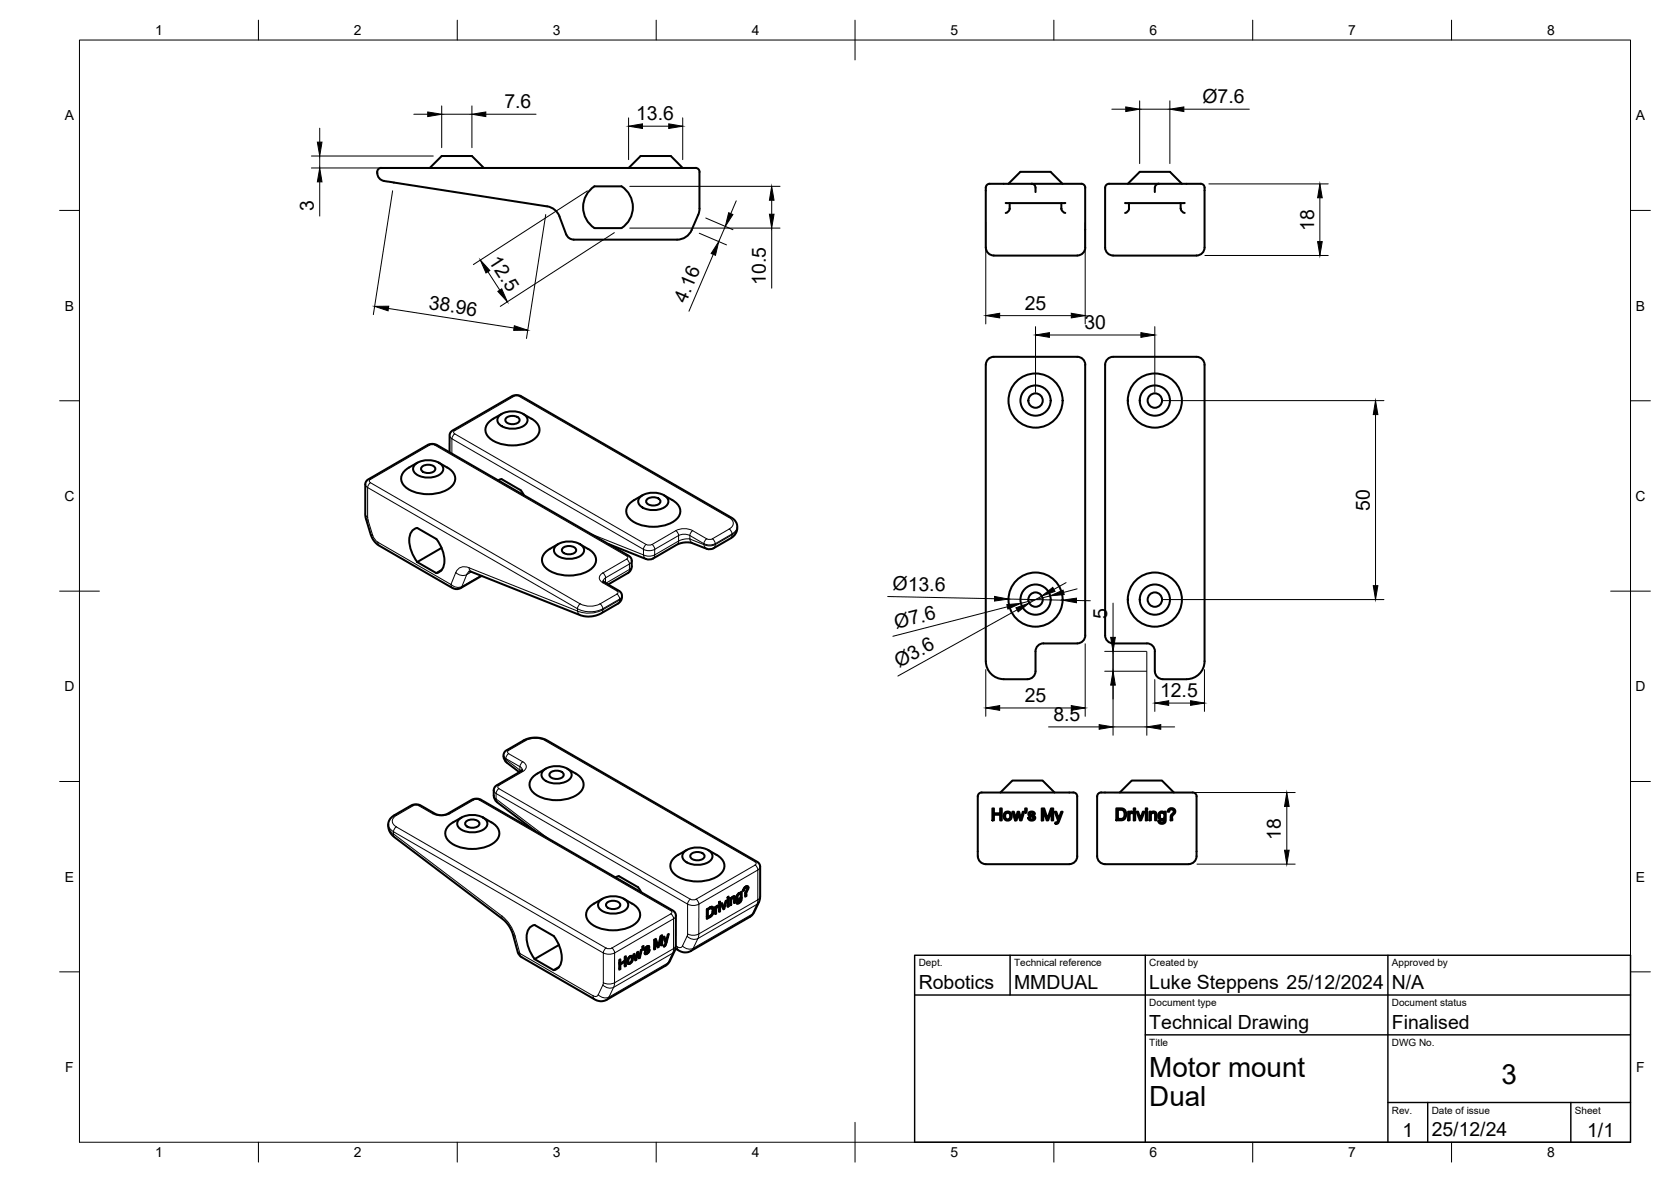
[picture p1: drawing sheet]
<svg xmlns="http://www.w3.org/2000/svg" width="420mm" height="297mm" viewBox="0 0 420 297" stroke-linecap="round" stroke-linejoin="round" font-family="sans-serif">
<!-- layer: Visible -->
<g fill="none" stroke="#000" stroke-width=".51">
<path d="M95.8 42.2h79.1M95.9 42.2a1.5 1.5 0 0 0-.5 2.6l.7 .5 .8 .2 41.3 6.5 1 .5 1.2 1.3 2 5.1M108.1 42.2l3-3h7.6l3 3M148.3 47.8l1.2-1h6.8a6.3 6.3 0 0 1 0 10.5h-6.8a6.3 6.3 0 0 1-1.2-9.5zM158.1 42.2l3-3h7.6l3 3M174.9 42.2a1.01 1.01 0 0 1 1 1v9.2M175.6 54l-1.7 3.8a4 4 0 0 1-3.7 2.4h-25.9a2.08 2.08 0 0 1-1.9-1.3M175.9 52.4l-.3 1.6M252.9 51h15M253.6 46.2l3-3h7.6l3 3M253.9 52.4v.1a1.2 1.2 0 0 1-1 1M253.9 51v1.4"/>
<path d="M259.4 46.2h-9.5a1.94 1.94 0 0 0-2 .6v15.4a2.04 2.04 0 0 0 2 2M259.4 46.2h11.7a1.69 1.69 0 0 1 1.7 .6l.1 15.4a1.96 1.96 0 0 1-2 2M259.4 46.2a1.06 1.06 0 0 1 1 1.3v.8M266.9 52.4v.1a1.22 1.22 0 0 0 1 1M266.9 51v1.4M278.9 46.2h23M278.9 46.2a1.01 1.01 0 0 0-1 1v15a2 2 0 0 0 2 2M282.9 51h.1M283 51h14.7M283.6 46.2l3-3h7.6l3 3M283.9 51v1.4M283.9 52.4v.1a1.2 1.2 0 0 1-1 1"/>
<path d="M290.4 47.2v1.1M291.4 46.2a1.01 1.01 0 0 0-1 1M296.9 51v1.4M296.9 52.4v.1a1.2 1.2 0 0 0 1 1M297.9 51h-.2M301.9 46.2a1.01 1.01 0 0 1 1 1M302.9 47.2v15a2 2 0 0 1-2 2M249.9 64.2h21M279.9 64.2h21M248.5 90.3l.9-.6h.5h21a1.97 1.97 0 0 1 2 2v68a2.04 2.04 0 0 1-2 2h-8.5a2 2 0 0 0-2 2v5a2.04 2.04 0 0 1-2 2h-6a4.5 4.5 0 0 1-4.5-4.5v-74.5l.1-.6zM104.4 116.7a5.3 5.3 0 0 1 6.9 .4 1.84 1.84 0 0 1-1.5 2.6 5.3 5.3 0 0 1-5.7-1.2 1.43 1.43 0 0 1 .3-1.8zM105 116.3a6.9 6.9 0 0 0-4 3.2 3.4 3.4 0 0 0 2.5 3.9 10.1 10.1 0 0 0 10-1.2 2.65 2.65 0 0 0-.4-4.3l-2.8-1.6"/>
<path d="M106 117.4a2.38 2.38 0 0 1 3.5 .3 1.61 1.61 0 0 1-2.3 1.1 1.04 1.04 0 0 1-1-.3 1.04 1.04 0 0 1-.2-1.1zM113 113.7l.1-4.4 .1-.6 .5-.4 15.2-8.8 .8-.2 1.2 .2 53.5 31 .7 .8 .3 .9-.1 1.2-.6 1.1-.8 .7-4.5 2.6-1 .2-.7-.1M125.6 104.4a5.3 5.3 0 0 1 6.8 .4 1.84 1.84 0 0 1-1.5 2.6 5.3 5.3 0 0 1-5.6-1.1 1.43 1.43 0 0 1 .3-1.9zM126.2 104a6.9 6.9 0 0 0-4 3.2 3.4 3.4 0 0 0 2.5 3.9 10.1 10.1 0 0 0 10-1.1 2.65 2.65 0 0 0-.4-4.3l-2.8-1.7M127.2 105.1a2.38 2.38 0 0 1 3.4 .3 1.61 1.61 0 0 1-2.2 1.2 1.04 1.04 0 0 1-1.1-.4 1.04 1.04 0 0 1-.1-1.1zM109.7 135.5l-4.8-2.8a3 3 0 0 0-2 3.7l.8 2.8 1.2 2M109.7 135.4a8 8 0 0 1 1.7 7.4 2.2 2.2 0 0 1-1.7 1.2M111 137.7l-6.1 3.6M125.3 120.7l.8-.3 4.8 2.8M130.9 123.2l.8 1.2M138.3 137.9a2.85 2.85 0 0 0-1.1 4.8 9.8 9.8 0 0 0 11.8 0 2.65 2.65 0 0 0-.5-4.3l-.6-.5M139.8 137.1a5.3 5.3 0 0 1 6.9 .4 1.84 1.84 0 0 1-1.5 2.6 5.3 5.3 0 0 1-5.7-1.1 1.43 1.43 0 0 1 .3-1.9z"/>
<path d="M140.4 136.7l-2.1 1.2M141.5 137.8a2.38 2.38 0 0 1 3.4 .3 1.61 1.61 0 0 1-2.3 1.2 1.04 1.04 0 0 1-1-.4 1.04 1.04 0 0 1-.1-1.1zM145.7 136.7l2.1 1.3M152.9 136.7l9.6 3.8M161 124.8a5.3 5.3 0 0 1 6.9 .5 1.84 1.84 0 0 1-1.5 2.5 5.3 5.3 0 0 1-5.7-1.1 1.43 1.43 0 0 1 .3-1.9zM161.6 124.4a7 7 0 0 0-4 3.3 3.4 3.4 0 0 0 2.5 3.9 10.1 10.1 0 0 0 10-1.2 2.65 2.65 0 0 0-.4-4.3l-.6-.4M162.6 125.5a2.38 2.38 0 0 1 3.5 .3 1.61 1.61 0 0 1-2.3 1.2 1.04 1.04 0 0 1-1-.4 1.04 1.04 0 0 1-.2-1.1zM166.9 124.5l2.2 1.2M177.7 137.9l-3.9-1.5h-2l-1.6 .5-6 3.5-1 .2-.7-.1M104.9 141.3l4.8 2.7 1.3-.8M118 143.6l.5 .1 28.4 11.2h1.8l1.5-.3 5.2-2.9a2.09 2.09 0 0 0 .9-2.6l-.5-.5-4.1-2.6M121.1 144.7l-5.3 3.1-.8 .2h-.8l-19.4-11.2-1.3-1.8-1.6-5.1-.1-8.2 .3-.8 15.4-9.1 1-.2 1 .1 48.6 27.9 .5 .6 .3 .7a3.1 3.1 0 0 1-.7 2.9l-5.3 3.1"/>
<path d="M290.4 163.7v5M290.4 163.7a1.96 1.96 0 0 0-2-2h-8.5a2 2 0 0 1-2-2v-68a2 2 0 0 1 2-2h21a2 2 0 0 1 2 2v74.5a4.5 4.5 0 0 1-4.5 4.5M290.4 168.7a2 2 0 0 0 2 2h6M130.6 194.1l-3.2-2.5a2 2 0 0 1-.6-2.4l.5-.6 5.3-2.9 2.5-.3 1.9 .4 53.8 31.1 .3 .8v8.1l-.3 .9-1.7 3.2-15.6 9.2-.7 .2h-.9l-2.1-.9M131.3 193.5l-6.5 3.9-.4 .4-.3 .8a3.3 3.3 0 0 0 .6 2.7l.3 .3M136.7 193.6a5.3 5.3 0 0 1 6.8 .4 1.84 1.84 0 0 1-1.5 2.5 5.3 5.3 0 0 1-5.7-1.1 1.43 1.43 0 0 1 .4-1.8zM137.3 193.2a7 7 0 0 0-4 3.2 3.4 3.4 0 0 0 2.5 3.9 10.1 10.1 0 0 0 10-1.2 2.65 2.65 0 0 0-.4-4.3l-2.8-1.6M138.3 194.2a2.38 2.38 0 0 1 3.4 .3 1.61 1.61 0 0 1-2.2 1.2 1.04 1.04 0 0 1-1.1-.4 1.04 1.04 0 0 1-.1-1.1zM246.1 199.4l.8-.3 22.2 .1a1.69 1.69 0 0 1 1.7 .6v14.5a2.42 2.42 0 0 1-1.9 2.9h-21a2.32 2.32 0 0 1-2-2.9v-14.2zM251.5 199.2l3.1-3h7.5l3.1 3M276.9 199.2h23M276.9 199.1a1.01 1.01 0 0 0-1 1v14.2a2.59 2.59 0 0 0 1.4 2.8l21.6 .1a2.31 2.31 0 0 0 2-2.9v-14.1"/>
<path d="M281.6 199.2l3-3h7.6l3 3M299.9 199.1a1.01 1.01 0 0 1 1 1M98.2 205.6l.9-.7 4.3-2.5 .8-.3 1.4 .2 3.9 2.3 1.6 .3 1.4-.4 6.4-3.6 1.2-.2 .8 .2 48.6 28.2 .4 .9v7.9l-.2 1-1.3 2.7-.8 1-15.3 8.8-1.3 .2-1.4-.4-18.8-10.9-.6-1-1.6-5.4-1.6-2.4-28.3-21.5-.8-1.1-.3-1.2 .1-1.1zM115.5 205.8a5.3 5.3 0 0 1 6.8 .5 1.84 1.84 0 0 1-1.4 2.5 5.3 5.3 0 0 1-5.7-1.1 1.43 1.43 0 0 1 .3-1.9zM116.1 205.4a6.9 6.9 0 0 0-4 3.2 3.4 3.4 0 0 0 2.5 3.9 10.1 10.1 0 0 0 10-1.1 2.65 2.65 0 0 0-.4-4.3l-.6-.5M117.1 206.5a2.38 2.38 0 0 1 3.4 .3 1.61 1.61 0 0 1-2.2 1.2 1.04 1.04 0 0 1-1.1-.4 1.04 1.04 0 0 1-.1-1.1zM121.4 205.4l2.1 1.3M124.9 201.6l9.6 7.2M170.6 214.8a2.85 2.85 0 0 0-1.1 4.8 9.8 9.8 0 0 0 11.7 0 2.65 2.65 0 0 0-.4-4.3l-.6-.5M172.1 214a5.3 5.3 0 0 1 6.8 .4 1.84 1.84 0 0 1-1.5 2.6 5.3 5.3 0 0 1-5.6-1.1 1.43 1.43 0 0 1 .3-1.9zM172.7 213.6l-2.2 1.2M173.7 214.7a2.38 2.38 0 0 1 3.4 .3 1.61 1.61 0 0 1-2.2 1.2 1.04 1.04 0 0 1-1.1-.4 1.04 1.04 0 0 1-.1-1.1z"/>
<path d="M178 213.6l2.1 1.2M249.5 203.2h.4v1.2h1.6v-1.2h.4v3h-.4v-1.4h-1.6v1.4h-.4zM252.7 204.2l.8-.3 .7 .5 .2 .9-.5 .8-.7 .1-.6-.4-.2-1zM253 204.4l.5-.1 .5 .4v.6l-.3 .6h-.6l-.3-.4v-.7zM254.6 204h.3l.5 1.7 .5-1.7h.3l.5 1.7 .5-1.7h.3l-.6 2.2h-.4l-.4-1.7-.5 1.7h-.4zM257.8 203.2h.4l-.1 1h-.2zM258.7 204.2l.8-.3 .5 .2 .2 .3v.2h-.3l-.3-.3h-.4l-.3 .2 .2 .3a1.07 1.07 0 0 1 1.2 .7l-.3 .6-.9 .1-.4-.3-.2-.4h.4l.1 .3 .3 .1 .6-.3-.1-.2-.6-.2a.62 .62 0 0 1-.5-.3 .62 .62 0 0 1 0-.7zM261.9 203.2h.7l.8 2.5 .9-2.5h.5v3h-.4v-2.5l-.9 2.5h-.3l-.9-2.6v2.6h-.4zM265.2 204h.4l.6 1.7 .6-1.7h.4l-.9 2.4a.64 .64 0 0 1-.8 .6l-.2-.3 .5-.1 .2-.4zM280.7 203.1l1.6 .1 .7 .5 .1 1.3-.2 .7-.4 .3-1.8 .1zM281.1 203.5h1l.5 .3 .1 1.1-.4 .8-1.2 .1zM283.7 204h.3v.3l.4-.4 .4 .2-.1 .3-.3-.1-.3 .2-.1 1.6h-.3z"/>
<path d="M285.1 204h.3v2.1h-.3zM285.1 203.1h.3v.5h-.3zM285.8 204h.4l.6 1.7 .6-1.7h.4l-.9 2.1h-.3zM288.1 204h.4v2.1h-.4zM288.1 203.1h.4v.5h-.4zM289 204h.3v.3l.6-.4 .8 .3 .1 1.9h-.4v-1.5l-.3-.4-.7 .4v1.5h-.4zM291.5 204.2l.7-.3 .6 .3v-.2h.3v2.4l-.6 .6h-.8l-.4-.3v-.4l.3 .1 .2 .3h.6l.4-.5v-.3l-.5 .2h-.5l-.5-.5-.1-.8zM291.8 204.4l.5-.2 .4 .4 .1 .8-.4 .4h-.4l-.4-.4v-.6zM293.9 203.3l.5-.2h.5l.6 .7a.98 .98 0 0 1-.6 1l-.2 .6h-.3v-.5l.7-.7v-.4l-.2-.3-.4-.1-.4 .2-.1 .4h-.4zM294.3 205.7h.5v.4h-.5zM140.5 237.5l-6.1 3.5 4.8 2.8 1.3-.8M150.9 226.3a5.3 5.3 0 0 1 6.9 .4 1.84 1.84 0 0 1-1.5 2.5 5.3 5.3 0 0 1-5.7-1.1 1.43 1.43 0 0 1 .3-1.8z"/>
<path d="M151.5 225.9l-2.1 1.2M152.5 226.9a2.38 2.38 0 0 1 3.5 .4 1.61 1.61 0 0 1-2.3 1.1 1.04 1.04 0 0 1-1-.3 1.04 1.04 0 0 1-.2-1.2zM154.8 220.5l.8-.3 4.8 2.7 .8 1.3M156.8 225.9a6.9 6.9 0 0 1 4 3.2 3.4 3.4 0 0 1-2.5 3.9 10.1 10.1 0 0 1-10-1.2 2.65 2.65 0 0 1 .4-4.3l.7-.4M160.1 239.6l.2 .1-.3 1.5-.4-.2M160.3 239.7l.3 1.1 .3-.1-.4-.2M161.5 237.9l.3 .2v.5l-.3-.1M161.8 238.1v-.4l-.3 .2 .1 .8 .2-.1M162.2 238.4l.2 .2-.3-.1 .3 .1 .9-.1M162.3 238.2v.3M162.5 238l.2 .1-.3 .2M162.9 239.3l.1 .1-.3 .3"/>
<path d="M162.9 237.8l.4 .2-.3 .2-.1-.2M162.9 238.5l.4 .3-.1 .3M162.9 238l-.3-.1 .3 .1-.2 .1M163 238.8v.3l-.2 .3h-.6l.5 .3h-.6v-.2l.2-.2 .1 .2M163 238.9l-.4-.3 .4 .2-.7 .2M163 239l.2 .1-.2 .3M163.1 237.8l.2 .2M163.2 238.5l.1 .3M163.2 237.8h-.4l-.5 .4-.2 .4 .2 .4-.2-.1M164.5 236.2l.2 .2v2.1l-.2-.2M164.7 236.4l.7 1.7 .2-.1-.4-.3M165.1 237.5l.4 .2 .6-2.5 .4-.2v2.5"/>
<path d="M165.5 237.7l-.6-1.8-.4 .3v2.4l.2-.1M166.1 235.5h.1l-.6 2.5M166.2 235.5v2.1l.3-.1-.3-.2M167.1 237.5l.1 .2h-.3M167.1 236.3l.4 .2 .4-1.6 .3-.2-.8 2.6M167.3 237.2l.1 .1-.1 .3M167.5 236.5l-.5-1.1-.2 .1 .5 1.4-.1 .5-.3 .2v.3l.2-.1M177.7 228.5l.3 .1M178 228.6v1.9M178.5 228l.3 .2-.8 .4M178.6 228l.4 .2M178.6 230.1l.2 .2-.2 .1h-.4"/>
<path d="M178.7 227.9l.1 .2M178.8 228.2l.2 .1 .2 .4-.2 1.1-1 .7-.3-.2M178.9 229.9l.2 .1-.3 .3M178.9 227.9l.5 .3 .1 .5M179.1 229.5l.2 .2-.2 .3M179.1 228.5l.4 .2-.1 .5M179.2 229.1l.2 .1-.1 .5M179.4 228.2l-.5-.3-1.2 .6v2.4l.8-.4M179.8 228.5l.3 .1v1l-.3-.2M179.8 228.1l.3 .2v.3M180 228.1v-.3l-.2 .2v1.7l.3-.1M180.1 228v.3"/>
<path d="M180.2 227.8l.2 .1-.2 .2M180.3 227.7l.3 .2h-.2M180.6 227.9v-.4l-.3 .1-.3 .5-.2-.1M180.8 228.9l.3 .1v-1.8l-.3 .2v1.8l.3-.2M180.8 226.7l.3 .2v-.3l-.3 .1v.3l.3-.1M181.6 227.9l.4 .2 .4-1.7 .3-.1-.6 2.1-.4-.2M182 228.1l-.4-1.2-.3 .2 .6 1.4 .2-.1M182.9 227.6l.3 .2v-1.8l-.3 .1v1.8l.3-.1M182.9 225.5l.3 .2v-.4l-.3 .2v.3l.3-.1M183.6 227.2l.3 .2M183.8 225.9v-.3l-.2 .2v1.7l.3-.1M183.9 225.8l.1 .1-.1 1.5"/>
<path d="M184.1 225.5l.2 .1-.3 .3M184.4 225.5l.2 1.5 .2-.2-.2-.1M184.5 225.2l.3 .2v1.4M184.5 225.6l-.3-.2 .2 .1-.1 .1M184.7 225.2l.1 .2M184.7 225.3l-.6 .1-.3 .5-.2-.2M185.2 225.4l.2 .2 .1 .4M185.3 226.7l.5 .3-.5 .1M185.4 226.7l.1 .1M185.5 225l-.1 .6M185.6 224.6l.2 .1-.3 .3-.1-.1M185.8 224.5l.3 .2h-.3"/>
<path d="M185.8 224.5h.1M186 226.6l.2 .1-.4 .3M186.1 225.7l.1 .2-.4 .4M186.1 224.7l.1 .6-.1 .5-.4 .2-.5-.2M186.2 224.4l.3-.3-.1 2.1M186.2 226.1l.2 .1-.2 .5M186.2 225.8l-.3 .8-.7 .2 .2 .3M186.2 224.4l-.5 .1-.5 .9v.8l.2 .1h.4l-.7-.4M187.1 223.2l.1 .1-.1 .5M187.3 222.9l.2 .1-.3 .3M187.4 225l.3-.2v.4zM187.4 225v.3l.3-.1"/>
<path d="M187.5 224.2l.1 .1v.3l-.2-.1M187.5 222.8l.3 .2h-.3M187.5 224.1h.2l-.1 .2M187.6 222.7l.6 .4-.1 .3M187.8 223l.1 .4-.5 1.3 .2-.1M187.9 223.3l.2 .1-.4 .7M188.2 223.1l-.1-.4h-.4l-.7 .6-.2 .6 .3-.1-.2-.2M134.4 241a8 8 0 0 1-1.6-7.3 2.15 2.15 0 0 1 1.6-1.2l4.8 2.7a8 8 0 0 1 1.7 7.4 2.2 2.2 0 0 1-1.7 1.2M155.7 242.2l.3 .2v1.1l-.3-.1M155.7 241.9l.3 .2 1.1-.6v-1.1l.3-.1v2.4M156 242.1v-1l-.3 .1v2.5l.3-.2M156.8 241.6l.3 .1-1.1 .7"/>
<path d="M157.1 241.7v1.2l.3-.2-.3-.1M157.7 241.3l.4 .6M158.1 240.9l-.1 .6M158.2 240.4l.2 .2-.3 .3-.2-.1M158.4 240.6l.3-.1-.3-.2-.2 .1-.5 1 .1 .8 .3 .1 .3-.1-.6-.5M158.4 240.4l.5-.2 .2 .6M158.6 241.7l.2 .1-.4 .4M158.7 240.5l.2 .6-.3 .6-.4 .3-.5-.3M158.8 240.6l.3 .2-.1 .6M158.9 241.3l.1 .1-.2 .4M159.9 240.9l-.4-1.2-.2 .2 .4 1.5 .3-.2M160.4 240.2l.4 .2 .3-1.6 .3-.2-.5 2.1"/>
<path d="M160.8 240.4l-.3-1.2-.3 .1-.3 1.6-.4-.2"/>
<circle cx="260.4" cy="100.7" r="6.8"/>
<circle cx="260.4" cy="100.7" r="3.8"/>
<circle cx="260.4" cy="100.7" r="1.81"/>
<circle cx="290.4" cy="100.7" r="1.81"/>
<circle cx="290.4" cy="100.7" r="3.8"/>
<circle cx="290.4" cy="100.7" r="6.8"/>
<circle cx="260.4" cy="150.7" r="6.8"/>
<circle cx="260.4" cy="150.7" r="3.8"/>
<circle cx="260.4" cy="150.7" r="1.81"/>
<circle cx="290.4" cy="150.7" r="1.81"/>
<circle cx="290.4" cy="150.7" r="3.8"/>
<circle cx="290.4" cy="150.7" r="6.8"/>
</g>
<!-- layer: Visible Narrow -->
<g fill="none" stroke="#000" stroke-width=".25">
<path d="M128.7 99.6h.5M129.2 99.6l.7-.2 .7 .2M129.2 99.6l-14.9 8.6M131.1 99.6h-.5l52.7 30.5M107.5 111.8l.5 .1M108 111.9l-14.8 8.6-.5-.1M108 111.9l.7-.2 .7 .2M109.9 111.8l-.5 .1 48.1 27.8M113.1 109.4l.1 .5 .4 .3M113.6 110.3l48.2 27.8M113.6 110.3v3.7M113.8 108.2h.6l-.4 .4 .3 .4 48.2 27.8"/>
<path d="M114.4 109l-.6 .6-.2 .7M91.9 129.2l.1 .4a.94 .94 0 0 1 .6 1.1M92.1 130.5l.5 .2M92.4 130v-7.5l52.8 30.5M92.5 130.7l1.2 3.8M93.2 120.5l-.3 .4 .3 .4 52.7 30.5M93.2 121.3l-.5 .5-.2 .7-.5-.4-.1-.4M93.2 134.3l.5 .2M93.7 134.5l.7 1.2 .6 .5 .1 .6 .3 .4M95 136.3l18.4 10.6 1.2-3M148.6 134.2l13.2 5.3v-1.4M157.6 139.7l.3 .4-.3 .4-6 3.5a1.29 1.29 0 0 0-.9 1.2 1.29 1.29 0 0 0 .9 1.2l3.5 2.1 .5-.1"/>
<path d="M158.1 139.6l-.5 .1M161.8 138.1l1.4 .3 1.4-.3M162.5 136.8l.7 .2 .7-.2M162.5 136.8l-.5 .6-.2 .7M163.9 136.8l.5 .6 .2 .7M169.9 133.4l.5 .5 .2 .7M169.9 133.4l-6 3.4M169.9 133.4l1.8-.5h1.3l1.2 .5M170.6 134.6v1.4l-6 3.5v-1.4M170.6 134.6l-6 3.5M170.6 136l-.1 .5-.3 .4M170.6 134.6l1.5-.4 1.4 .4"/>
<path d="M173.5 135.5l.2 .6 .4 .4M173.5 134.6v.9l3.5 1.4v-.3M173.5 134.6l3.5 2M173.5 135.5h-1.4l-1.5 .5M174.2 133.4l3.5 2M174.2 133.4l-.5 .5-.2 .7M177 136.6l1.4 .4 1.4-.4M177.7 135.4l-.5 .5-.2 .7M177.7 135.4l1.1 .1a.79 .79 0 0 1 1 .8v.3M179.4 137.8l.3-.4 .1-.5-1.4 .3-1.4-.3 .2 .6 .5 .4M183.3 133l-4.2 2.4M183.4 132.9l.5 .6 .2 .7"/>
<path d="M183.9 130l-.5 .1a1.52 1.52 0 0 1 1 1.4 1.52 1.52 0 0 1-1 1.4M184.1 134.2v.2l-4.3 2.5v-.3M184.1 134.2l-4.3 2.4M185.4 132.3a2.16 2.16 0 0 1-1.3 1.9M185.4 132.7a2.12 2.12 0 0 1-1.3 1.7l-.1 .6-.3 .3M114.6 143.9a2.41 2.41 0 0 0 2.7 .5M116.1 147.4l-.3 .4M116.1 147.4a2.4 2.4 0 0 1-2.7-.5l.1 .5 .3 .4M117.3 144.4l-1.2 3M117.9 142.7l.3 .6 .4 .4M117.9 142.7a2.35 2.35 0 0 0-3.3 1.2M117.9 142.7l27.3 10.9"/>
<path d="M118 143.6l-.7 .8M118.6 143.7l-1.3 .7M120.9 144.6l-4.8 2.8M145.2 153v.6M145.2 153a7 7 0 0 0 6.4 0M145.2 153.5l.2 .7 .5 .4M145.9 151.7l-.5 .6-.2 .7M145.9 151.8a5.5 5.5 0 0 0 5 0M150.9 151.7l.5 .6 .2 .7M151.6 144l.5 .5 .2 .7M151.6 153.2l-.1 .6-.3 .3M151.6 153.2a7.7 7.7 0 0 1-6.4 .3"/>
<path d="M152.1 146.4h-.5M152.3 145.2v1.3M152.3 145.2l-.5 .4-.1 .4M155.1 148.5l.3 .4-.3 .4M155.8 150.5v.3l-4.2 2.4v-.2M155.8 150.5l-4.2 2.5M155.8 150.5l-.2-.7-.5-.5-4.2 2.5M156.4 149.7l-.2 .5-.4 .3M156.4 149.9l-1 1.8M157.6 140.5l.5 .5 .2 .7M158.3 141.7v1.4l-6 3.5M158.3 141.7l-6 3.5"/>
<path d="M158.9 140.9l-.2 .5-.4 .3M158.9 142.3l-1 1.7M164.2 140.3l.3-.3 .1-.6-1.4 .4-1.4-.4 .2 .7 .5 .4M124.2 198.6l.1 .4 .5 .4M124.2 200l.1 .4a.79 .79 0 0 1 .5 1l.2 .2M124.7 199.4v1.4l13.2 10M124.7 199.4l48.2 27.8v7.5M124.9 197.3l.6 .1-.3 .4 .2 .4-.5 .5-.2 .7M125.4 198.2l48.2 27.8M126.6 189.8l.2 .4 .4 .4M126.6 190l.2 .5a.79 .79 0 0 1 .5 .9l.1 .2M127.4 188.5l.5 .1-.3 .4 .3 .4-.5 .5-.2 .7"/>
<path d="M127.9 189.4l3.5 2M130.7 192.7l-3.5-2.1v.3l3.5 2.6M130.7 192.7v.8M130.7 193.5v.5M130.8 193.5l.2 .3M130.8 192.7l.4 .3 .1 .5M131.4 193.9l-6 3.5M131.5 191.4a1.21 1.21 0 0 1 .8 1.3 1.21 1.21 0 0 1-1 1.1h-.3M131.5 191.4l-.5 .6-.3 .7M131.7 186.1h.5M132.1 186.1l-4.2 2.5M132.2 186.1a5.5 5.5 0 0 1 4.9 0"/>
<path d="M137.1 186.1l52.7 30.5M137.6 186.1h-.5M97.6 207.5a2.54 2.54 0 0 0 1.4 2.1M97.6 207.2a2.17 2.17 0 0 0 1.4 1.8M98.9 209.6l.3 .7M99 209l52.7 30.5v7.5M99 209v.6M99 209.6l27.2 20.6M99.2 204.9h.5M99.7 207.8l52.7 30.5M99.7 204.9a1.51 1.51 0 0 0-1.1 1.5 1.51 1.51 0 0 0 1.1 1.4M99.7 207.8l-.5 .5-.2 .7"/>
<path d="M103.4 202.4l.5 .1M103.9 202.5l.7-.2 .7 .2M103.9 202.5l-4.2 2.4M105.3 202.5l3.5 2M105.8 202.4l-.5 .1M109.4 204.5h-.5l1.7 .5 1.3-.1 1.2-.4h-.5M118.6 201l1.2-.1 .7 .1M119.1 201l-6 3.5M120.5 201l48.2 27.9M121 201h-.5M189.8 217.4l-14.8 8.6M189.8 216.6l.3 .4-.2 .4 .5 .5 .2 .7"/>
<path d="M190.4 216.5l-.5 .1M191.1 217.8l-.1 .4-.4 .4M126.2 230.2a9.8 9.8 0 0 1 3.3 5l1.2 4.4M126.2 230.2l.2 .8M129 234.9l.5 .3M130.2 239.3l.5 .3M130.7 239.6l.1 .6 .3 .3M130.7 239.6l18.4 10.6M151.7 239.5l1.4 .3 1.4-.3M153.8 238.2l.5 .6 .2 .7M153.8 238.3l-1 .1a.77 .77 0 0 0-1 .7l-.1 .4M154.5 239.5l14.9-8.6v7.5l-14.9 8.6z"/>
<path d="M160.4 239.9l.3 .2M162.1 238.5l.6 .4M165 237.2l.4 .2M166.9 236l.5 .2M167.2 236.6l.4 .2M168.7 229.7l.5 .5 .2 .7M169.2 228.8h-.5l.3 .5-.3 .4-14.9 8.6M169.9 237.8l.4 .2 .1 .5 .3 .4M169.9 230.1l-.1 .4-.4 .4M169.9 237.6l-.1 .4a1.12 1.12 0 0 0-.6 1.3l-.1 .2 .5-.5M171.6 237.7a2.35 2.35 0 0 0 2.7 .6M171.6 237.7a.84 .84 0 0 1-1.3 .3"/>
<path d="M172.8 235.3l-1.2 2.4M172.9 234.7l1.4 .3 1.4-.3v.3a.95 .95 0 0 1-1.1 1.1 2.56 2.56 0 0 1-1.8-.8zM172.9 227.2l1.4 .3 1.4-.3M174.3 238.3l-.6 .7M175 226l.5 .5 .2 .7M175 226l-1.1 .1a.89 .89 0 0 0-1 1.1M175.5 235.9l14.8-8.6-1.2 2.4-14.8 8.6zM175.7 227.2l14.8-8.6v7.5l-14.8 8.6zM178.2 228.2l.2 .2M181.5 227.6l.4 .2M183.6 226.3l.3 .1M184.2 225.4l.6 .3"/>
<path d="M186.2 225.5l.3 .1M187.7 223.8l.2 .1M189.7 229.2l-1.1 1.2M190.6 226.1l-.3 1.2 .5-.6M191.1 225.3l-.1 .4-.4 .4M149.1 250.2l.1 .6 .3 .3M150.4 250a2.35 2.35 0 0 0 2.7 .6M150.4 250a.84 .84 0 0 1-1.3 .2M151.6 247.6l-1.2 2.4M151.7 247l1.4 .3 1.4-.3v.3a.95 .95 0 0 1-1.1 1 2.56 2.56 0 0 1-1.8-.8zM153.1 250.6l-.6 .6M154.3 248.1l14.8-8.5-1.1 2.4-14.9 8.6z"/>
<path d="M159.4 240.4l.4 .2M168.5 241.4l-1.1 1.3"/>
</g>
<!-- layer: BORDER -->
<g fill="none" stroke="#000" stroke-width=".25">
<path d="M20 10.1h390v276.9h-390zM65 5.1v5M115 5.1v5M165 5.1v5M215 5.1v10M265 5.1v5M315 5.1v5M365 5.1v5M15 52.9h5M410 52.9h5M15 100.7h5M410 100.7h5"/>
<path d="M15 148.6h10M405 148.6h10M15 196.4h5M410 196.4h5M15 244.2h5M410 244.2h5M65 287v5M115 287v5M165 287v5M215 282.1v9.9M265 287v5M315 287v5"/>
<path d="M365 287v5"/>
</g>
<!-- layer: TITLEBLOCK -->
<path d="M230 240.1h180v46.9h-180zM230 250h180M254 240.1v9.9M288 240.1v46.9M349 240.1v46.9M288 260.1h122M349 277.1h61M359 277.1v9.9M395 277.1v9.9" fill="none" stroke="#000" stroke-width=".36"/>
<!-- layer: FD_Dimensions -->
<g fill="none" stroke="#000" stroke-width=".25">
<path d="M78.3 39.2h30.6M80.4 32.2v3.5M80.4 39.2v3M104.1 28.7h3.4M111.1 26.6v10.5M111.1 28.7h7.6M118.7 26.6v10.5M122.2 28.7h12.6M158.1 29.6v10.5M161.5 31.7h6.6M171.7 29.6v10.5M279.6 27.4h3.5"/>
<path d="M286.6 25.3v15.8M286.6 27.4h7.6M294.2 25.3v15.8M297.7 27.4h16.4M78.3 42.2h19M80.4 45.7v8.6M98.7 47.9l-4.8 31.2M137.2 53.9l-4.8 31.2M147.7 48l-28.7 18.5M154.5 58.5l-28.7 18.5M158.3 46.8h37.8M158.3 57.3h37.8"/>
<path d="M175.8 58.6l6.9 2.9M177.5 54.8l6.8 2.9M182.4 56.9l-1.7 3.8M185.1 50.5l-1.4 3.2M194 50.3v3.5M194 57.3v15.1M247.9 56v25.4M272.9 56v25.4M304 46.2h30M331.9 49.7v11M97.7 77.5l31.5 4.9M122.7 68.3l3 4.6"/>
<path d="M179.3 63.9l-6.1 14.3M251.4 79.3h18M303 64.2h31M260.4 82.1v16.5M263.9 84.2h23M290.4 82.1v16.5M292.5 100.7h55.5M345.9 104.2v43M223.2 149.9l26.9 .6M253.3 152.5l-28.8 7.4M253.6 150.5l13.6 .3M255.7 153.3l-29.9 16.6"/>
<path d="M261.9 149.8l-3.1 1.8M264.1 149.7l-7.4 1.9M268.1 146.4l-3.1 1.7M270.7 150.9l3.5 .1M270.8 148l-3.4 .9M279.9 151.6v8.6M292.5 150.7h55.5M247.9 168.3v11.7M251.4 177.9h18M272.9 161.8v18.2M277.8 168.7h10.5M277.8 163.7h10.5"/>
<path d="M279.9 163.7v21.1M288.4 163.8v21M290.4 170.8v8M293.9 176.7h5.5M302.9 168.3v10.5M263.7 182.7h12.7M279.9 182.7h8.5M280 199.2h45.7M291.9 182.7h3.5M301 217.2h24.7M323.6 202.7v11"/>
</g>
<g fill="#000" stroke="#000" stroke-width=".25">
<path d="M79.8 35.7h1.2l-.6 3.5zM107.5 28.1l3.6 .6-3.6 .6zM118.7 28.7l3.5-.6v1.2zM158.1 31.7l3.4-.6v1.2zM168.1 31.1l3.6 .6-3.6 .6zM283.1 26.9l3.5 .5-3.5 .6zM294.2 27.4l3.5-.5v1.1zM80.4 42.2l.6 3.5h-1.2zM183.2 53.5l1.1 .4-1.9 3zM194 46.8l.6 3.5h-1.1zM193.5 53.8h1.1l-.6 3.5zM331.9 46.2l.6 3.5h-1.2z"/>
<path d="M94.2 77l3.5-.1-.1 1.2zM120.8 65.3l2.4 2.7-1 .6zM125.2 73.2l1-.6 1.4 3.2zM180.7 60.7l-.8 3.5-1.1-.5zM247.9 79.3l3.5-.6v1.2zM269.4 78.7l3.5 .6-3.5 .6zM331.3 60.7h1.2l-.6 3.5zM129.3 81.9l3.4 1.1h-3.5zM260.4 84.2l3.5-.6v1.2zM286.9 83.6l3.5 .6-3.5 .6zM345.9 100.7l.6 3.5h-1.2zM250.1 149.9l3.5 .6-3.5 .6z"/>
<path d="M253.2 151.9l3.5-.3-3.3 1.5zM255.4 152.7l3.4-1.1-2.8 2.2zM261.9 149.8l2.8-2.2 .6 1zM264.1 149.7l3.2-1.4 .3 1.1zM267.2 150.8l3.5-.5v1.2zM345.3 147.2h1.2l-.6 3.5zM247.9 177.9l3.5-.6v1.2zM269.4 177.3l3.5 .6-3.5 .6zM279.9 168.7l.5 3.5h-1.1zM279.3 160.2h1.1l-.5 3.5zM290.4 176.7l3.5-.6v1.2zM299.4 176.1l3.5 .6-3.5 .6z"/>
<path d="M276.4 182.1l3.5 .6-3.5 .6zM288.4 182.7l3.5-.6v1.2zM323 213.7h1.1l-.5 3.5zM323.6 199.2l.5 3.5h-1.1z"/>
</g>
<g font-size="7">
<text x="289" y="270.6">Motor mount</text>
<text x="377.5" y="272.3">3</text>
<text x="289" y="278.1">Dual</text>
</g>
<g font-size="4.9">
<text x="126.8" y="27.2">7.6</text>
<text x="302.4" y="25.9">Ø7.6</text>
<text x="159.9" y="30.3">13.6</text>
<text x="78.9" y="53.1" transform="rotate(-90 78.9 53.1)">3</text>
<text x="330.4" y="58.1" transform="rotate(-90 330.4 58.1)">18</text>
<text x="122.7" y="65.7" transform="rotate(57 122.7 65.7)">12.5</text>
<text x="192.6" y="71.6" transform="rotate(-90 192.6 71.6)">10.5</text>
<text x="107.7" y="77.6" transform="rotate(9 107.7 77.6)">38.96</text>
<text x="172.4" y="76.4" transform="rotate(-67 172.4 76.4)">4.16</text>
<text x="257.7" y="77.9">25</text>
<text x="272.6" y="82.7">30</text>
<text x="344.4" y="128.4" transform="rotate(-90 344.4 128.4)">50</text>
<text x="224.4" y="148.4" transform="rotate(1 224.4 148.4)">Ø13.6</text>
<text x="278.4" y="155.5" transform="rotate(-90 278.4 155.5)">5</text>
<text x="225.3" y="158.1" transform="rotate(-14 225.3 158.1)">Ø7.6</text>
<text x="226.1" y="168" transform="rotate(-29 226.1 168)">Ø3.6</text>
<text x="257.7" y="176.5">25</text>
<text x="291.7" y="175.2">12.5</text>
<text x="264.9" y="181.2">8.5</text>
<text x="322.1" y="211" transform="rotate(-90 322.1 211)">18</text>
<text x="231" y="248.5">Robotics</text>
<text x="255" y="248.5">MMDUAL</text>
<text x="289" y="248.5">Luke Steppens 25/12/2024</text>
<text x="350" y="248.5">N/A</text>
<text x="289" y="258.6">Technical Drawing</text>
<text x="350" y="258.6">Finalised</text>
<text x="352.6" y="285.7">1</text>
<text x="360" y="285.5">25/12/24</text>
<text x="399.1" y="285.7">1/1</text>
</g>
<g font-size="3.5">
<text x="39" y="8.8">1</text>
<text x="89" y="8.8">2</text>
<text x="139" y="8.8">3</text>
<text x="189" y="8.8">4</text>
<text x="239" y="8.8">5</text>
<text x="289" y="8.8">6</text>
<text x="339" y="8.8">7</text>
<text x="389" y="8.8">8</text>
<text x="16.3" y="30.2">A</text>
<text x="411.3" y="30.2">A</text>
<text x="16.3" y="78">B</text>
<text x="411.3" y="78">B</text>
<text x="16.2" y="125.9">C</text>
<text x="411.2" y="125.9">C</text>
<text x="16.2" y="173.7">D</text>
<text x="411.2" y="173.7">D</text>
<text x="16.3" y="221.6">E</text>
<text x="411.3" y="221.6">E</text>
<text x="16.4" y="269.4">F</text>
<text x="411.4" y="269.4">F</text>
<text x="39" y="290.8">1</text>
<text x="89" y="290.8">2</text>
<text x="139" y="290.8">3</text>
<text x="189" y="290.8">4</text>
<text x="239" y="290.8">5</text>
<text x="289" y="290.8">6</text>
<text x="339" y="290.8">7</text>
<text x="389" y="290.8">8</text>
</g>
<g font-size="2.5">
<text x="231" y="242.9">Dept.</text>
<text x="255" y="242.9">Technical reference</text>
<text x="289" y="242.9">Created by</text>
<text x="350" y="242.9">Approved by</text>
<text x="289" y="252.8">Document type</text>
<text x="350" y="252.8">Document status</text>
<text x="289" y="262.9">Title</text>
<text x="350" y="262.9">DWG No.</text>
<text x="350" y="279.9">Rev.</text>
<text x="360" y="279.9">Date of issue</text>
<text x="396" y="279.9">Sheet</text>
</g>
</svg>
